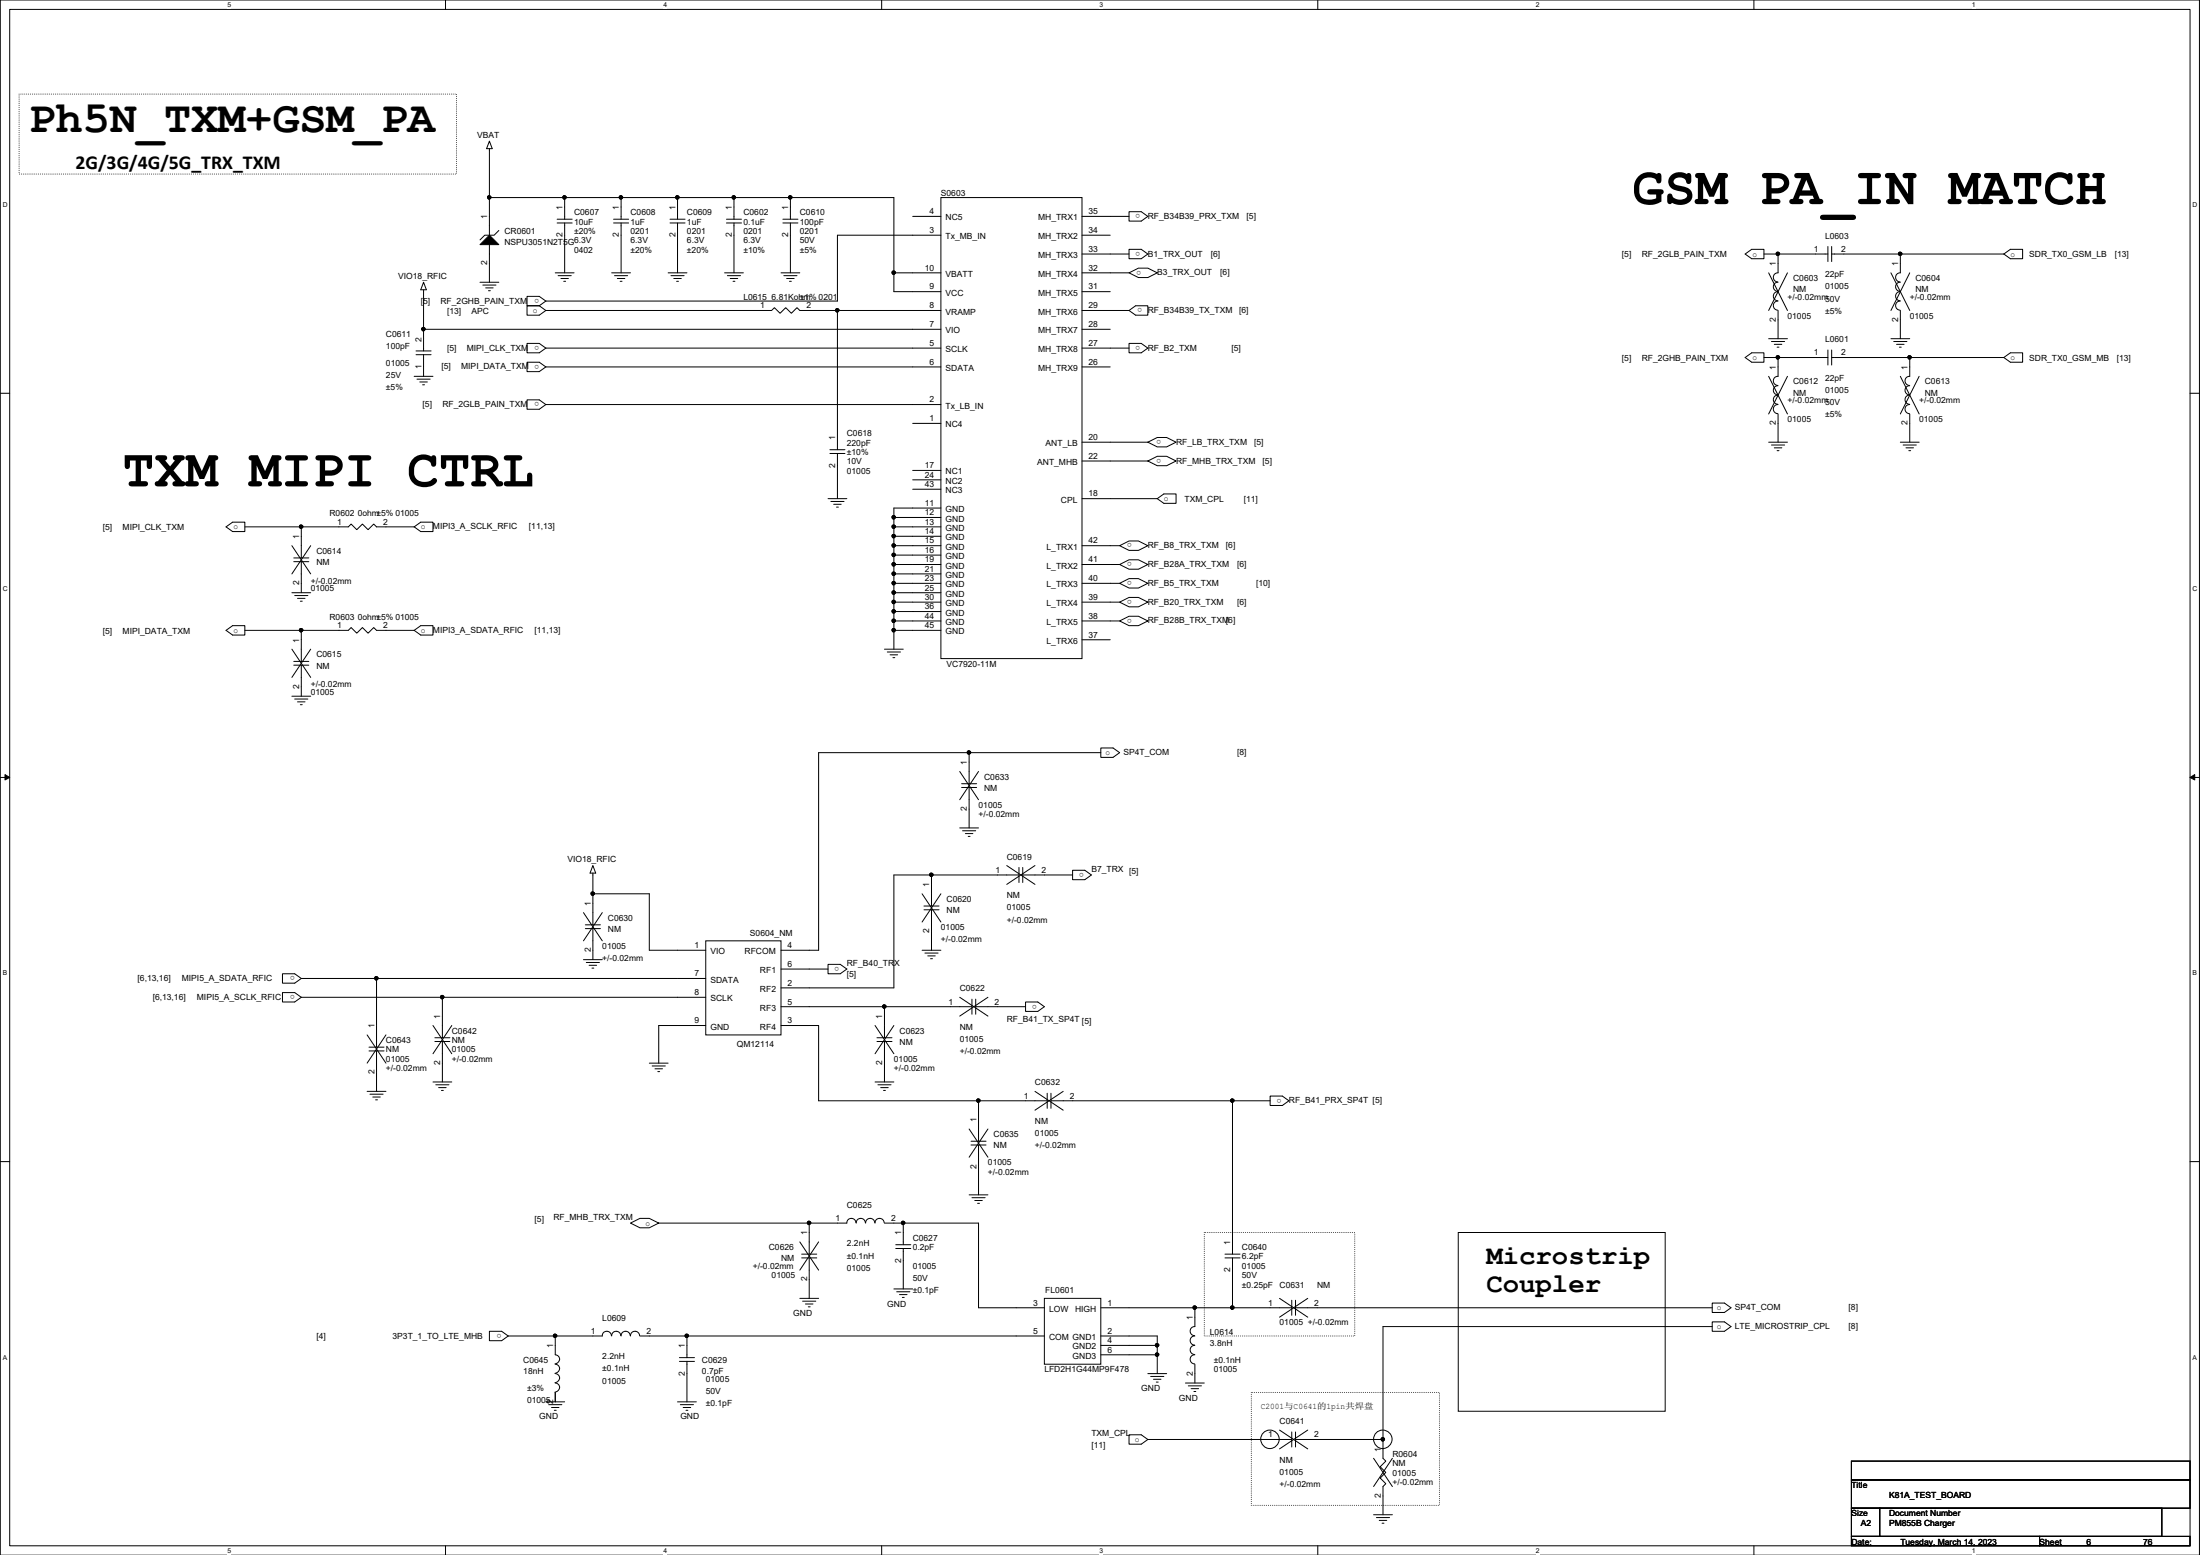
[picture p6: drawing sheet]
<svg xmlns="http://www.w3.org/2000/svg" width="297mm" height="210mm" viewBox="0 0 297 210" stroke-linecap="round" stroke-linejoin="round" font-family="sans-serif">
<path d="M0 0h297v209.9h-297zM1.3 1.3h294.4v207.4h-294.4z" fill="none" stroke="#000" stroke-width=".14"/>
<g fill="#fff">
<path d="M30.7 .1h.5v1h-.5z"/>
<path d="M30.7 208.8h.5v1h-.5z"/>
</g>
<path d="M60.2 0v1.3M60.2 208.7v1.2" fill="none" stroke="#000" stroke-width=".14"/>
<g fill="#fff">
<path d="M89.6 .1h.5v1h-.5z"/>
<path d="M89.6 208.8h.5v1h-.5z"/>
</g>
<path d="M119 0v1.3M119 208.7v1.2" fill="none" stroke="#000" stroke-width=".14"/>
<g fill="#fff">
<path d="M148.5 .1h.5v1h-.5z"/>
<path d="M148.5 208.8h.5v1h-.5z"/>
</g>
<path d="M177.9 0v1.3M177.9 208.7v1.2" fill="none" stroke="#000" stroke-width=".14"/>
<g fill="#fff">
<path d="M207.3 .1h.6v1h-.6z"/>
<path d="M207.3 208.8h.6v1h-.6z"/>
</g>
<path d="M236.8 0v1.3M236.8 208.7v1.2" fill="none" stroke="#000" stroke-width=".14"/>
<g fill="#fff">
<path d="M266.2 .1h.5v1h-.5z"/>
<path d="M266.2 208.8h.5v1h-.5z"/>
<path d="M.4 27.2h.6v1h-.6z"/>
<path d="M296 27.2h.7v1h-.7z"/>
<path d="M.4 79h.6v1h-.6z"/>
<path d="M296 79h.7v1h-.7z"/>
</g>
<path d="M0 53.1h1.3M295.7 53.1h1.3" fill="none" stroke="#000" stroke-width=".14"/>
<g fill="#fff">
<path d="M.4 130.9h.6v1h-.6z"/>
<path d="M296 130.9h.6v1h-.6z"/>
</g>
<path d="M0 104.9h1.3M.7 104.6l.6 .3-.6 .4zM295.7 104.9h1.3M295.7 104.9l.6-.3v.7z" fill="none" stroke="#000" stroke-width=".14"/>
<path d="M.7 104.6l.6 .3-.6 .4zM295.7 104.9l.6-.3v.7z" fill="#000"/>
<g fill="#fff">
<path d="M.4 182.7h.5v1h-.5z"/>
<path d="M296 182.7h.6v1h-.6z"/>
</g>
<g fill="none" stroke="#000" stroke-width=".14">
<path d="M66.1 19.1l.4 1h-.8zM57.2 38.1l.4 1h-.8zM57.2 39.1v8.3M64.8 38.1h2.5M65.2 38.5h1.8M65.6 38.9h1M65.9 26.5h.3l.1 .1-.1 .2-.2 .1-.1-.1zM66 39.2h.2M66.1 20.1v6.6M66.1 33v5.1M66.1 26.7v5M66.1 26.7h10.1"/>
<path d="M66.1 31.7l1.2 1.3h-2.5zM67.3 31.1l-.6 .7h-1.3l-.6 .6M75 36.8h2.5M75.2 29.6h2.1M75.2 30.1h2.1M75.3 37.2h1.8M75.7 37.6h1M76 26.5h.4l.1 .1-.1 .2-.2 .1-.2-.1zM76.1 38h.3M76.2 26.7v2.9M76.2 30.1v6.7M76.2 26.7h7.7"/>
<path d="M82.6 36.8h2.5M82.8 29.6h2.1M82.8 30.1h2.1M83 37.2h1.7M83.4 37.6h1M83.7 26.5h.3l.1 .1-.1 .2-.2 .1-.1-.1zM83.7 38h.3M83.9 26.7h7.6M83.9 26.7v2.9M83.9 30.1v6.7M90.2 36.8h2.5M90.5 29.6h2"/>
<path d="M90.5 30.1h2M90.6 37.2h1.8M91 37.6h1M91.3 26.5h.3l.1 .1-.1 .2-.2 .1-.1-.1zM91.4 38h.2M91.5 26.7v2.9M91.5 30.1v6.7M91.5 26.7h7.6M97.8 36.8h2.6M98.1 29.6h2M98.1 30.1h2M98.2 37.2h1.8"/>
<path d="M98.6 37.6h1M98.9 26.5h.3l.1 .1-.1 .2-.1 .1-.2-.1zM99 38h.2M99.1 26.7v2.9M99.1 30.1v6.7M99.1 26.7h7.6M105.4 36.8h2.6M105.7 29.6h2M105.7 30.1h2M105.8 37.2h1.8M106.2 37.6h1M106.5 26.5h.4v.1v.2l-.2 .1-.2-.1z"/>
<path d="M106.6 38h.2M106.7 26.7h14v10.1M106.7 26.7v2.9M106.7 30.1v6.7M120.5 36.6h.3l.1 .2-.1 .2h-.2h-.1zM120.7 36.8v2.6h6.3M120.7 36.8h6.3M123.2 29.2h3.8M127 31.7h-13.9v8.9h-39.4M127 26.7h19.1v62.2h-19.1zM146.1 29.2h6.3M146.1 31.7h3.8"/>
<path d="M146.1 34.3h6.3M146.1 36.8h6.3M146.1 39.4h3.8M152.4 36.8l1.3-.6h1.3l1.2 .6-1.2 .7h-1.3zM152.4 28.6h1.7l.9 .6-.9 .6h-1.7zM152.4 33.7h1.7l.9 .6-.9 .6h-1.7zM235.6 34.3l.9-.6h1.7v1.2h-1.7zM238.2 34.3h1.9M238.8 36.8l2.5 5.1M239.9 34.1h.3l.1 .1-.1 .2-.2 .1-.1-.1zM240.1 34.3h6.7M240.1 34.3v2.5a.61 .61 0 0 0-.7 .6 .61 .61 0 0 0 .6 .7"/>
<path d="M240.1 38.1a.61 .61 0 0 0-.7 .6 .61 .61 0 0 0 .6 .6M240.1 39.4a.61 .61 0 0 0-.7 .6 .61 .61 0 0 0 .6 .6M241.3 36.8l-2.5 5.1M246.8 33.3v2M247.3 33.3v2M247.3 34.3h9.3M255.3 36.8l2.5 5.1M256.4 34.1h.3l.1 .1-.1 .2-.2 .1-.1-.1zM256.6 34.3h13.9M256.6 34.3v2.5a.61 .61 0 0 0-.7 .6 .61 .61 0 0 0 .6 .7M256.6 38.1a.61 .61 0 0 0-.7 .6 .61 .61 0 0 0 .6 .6M256.6 39.4a.61 .61 0 0 0-.7 .6 .61 .61 0 0 0 .6 .6"/>
<path d="M257.8 36.8l-2.5 5.1M270.5 34.3l.9-.6h1.7v1.2h-1.7zM55.9 50.8h2.6M56.2 47.9h2M56.2 47.4h2M56.3 51.2h1.8M56.7 51.6h1M57 44.3h.3l.1 .1-.1 .2-.2 .1-.1-.1zM57.1 51.9h.2M57.2 44.4h69.8M57.2 47.9v2.9M71.2 46.4h1.6l.9 .6-.9 .6h-1.6z"/>
<path d="M71.2 48.9h1.6l.9 .6-.9 .7h-1.6zM71.2 54h1.6l.9 .6-.9 .6h-1.6zM72.8 41.3h-1.6v1.2h1.6l.9-.6M72.8 41.3l.9 .6M73.7 41.9h30.5l.4-.4 .7 .8 .8-.8 .7 .8 .8-.8 .4 .4h5.1M73.7 54.6h53.3M73.7 47h53.3M73.7 49.5h53.3M73.7 40.6l-.9 .7M73.7 40.6l-.9-.6h-1.6v1.3h1.6M112.9 41.7h.3l.1 .2-.1 .1-.2 .1-.1-.1zM113.1 41.9h13.9"/>
<path d="M113.1 41.9v18.8M123.2 57.1h3.8M146.1 59.7h8.9M146.1 41.9h6.3M146.1 44.4h3.8M146.1 47h6.3M146.1 49.5h3.8M152.4 41.9l.9-.6h1.7v1.2h-1.7zM152.4 46.4h1.7l.9 .6-.9 .6h-1.7zM155 59.7l1.2-.6h1.3l1.3 .6-1.3 .6h-1.3zM235.6 48.3l.9-.7h1.7v1.3h-1.7zM238.2 48.3h1.9"/>
<path d="M238.8 45.7h2.5M238.8 59.7h2.5M238.8 50.8l2.5 5.1M239.2 46.1h1.8M239.6 46.5h1M239.9 48.1h.3l.1 .1-.1 .2-.2 .1-.1-.1zM239.9 46.9h.3M240.1 48.3h6.7M240.1 40.6a.61 .61 0 0 0-.7 .6 .61 .61 0 0 0 .6 .7M240.1 41.9v3.8M240.1 48.3v2.5a.61 .61 0 0 0-.7 .6 .61 .61 0 0 0 .6 .6M240.1 52.1a.61 .61 0 0 0-.7 .6 .61 .61 0 0 0 .6 .6"/>
<path d="M240.1 53.3a.61 .61 0 0 0-.7 .6 .61 .61 0 0 0 .6 .7M240.1 54.6a.61 .61 0 0 0-.7 .6 .61 .61 0 0 0 .6 .6M240.1 55.9v3.8M241.3 50.8l-2.5 5.1M246.8 47.2v2.1M247.3 47.2v2.1M247.3 48.3h10.5M255.3 45.7h2.5M255.7 46.1h1.8M256.1 46.5h1M256.5 46.9h.2M256.6 59.7h2.5"/>
<path d="M256.6 40.6a.61 .61 0 0 0-.7 .6 .61 .61 0 0 0 .6 .7M256.6 41.9v3.8M256.6 50.8l2.5 5.1M257.7 48.1h.3l.1 .1-.1 .2-.2 .1-.1-.1zM257.8 48.3v2.5a.61 .61 0 0 0-.6 .6 .61 .61 0 0 0 .6 .6M257.8 52.1a.61 .61 0 0 0-.6 .6 .61 .61 0 0 0 .6 .6M257.8 53.3a.61 .61 0 0 0-.6 .6 .61 .61 0 0 0 .6 .7M257.8 54.6a.61 .61 0 0 0-.6 .6 .61 .61 0 0 0 .6 .6M257.8 55.9v3.8M257.8 48.3h12.7M259.1 50.8l-2.5 5.1M270.5 48.3l.9-.7h1.7v1.3h-1.7z"/>
<path d="M30.5 71.1l.9-.6h1.7v1.3h-1.7zM33.1 71.1h7.6M39.4 73.7l2.5 3.8M39.7 75.3h2M39.7 75.8h2M40.5 70.9h.3l.1 .2-.1 .2h-.2h-.1zM40.7 71.1h6.3l.4-.4 .8 .8 .7-.8 .8 .8 .8-.8 .3 .4h5.1M40.7 71.1v4.2M40.7 75.8v4.2M41.9 73.7l-2.5 3.8M55.9 71.1l.9-.6h1.7v1.3h-1.7zM111.8 67.3h2.5"/>
<path d="M112.1 60.7h2M112.1 61.2h2M112.2 67.7h1.8M112.6 68.1h1M112.9 68.5h.3M113.1 61.2v6.1M120.5 69.7h.3l.1 .1-.1 .2-.2 .1-.1-.1zM120.5 70.9h.3l.1 .2-.1 .2h-.2h-.1zM120.5 72.2h.3l.1 .1-.1 .2-.2 .1-.1-.1zM120.5 74.7h.3l.1 .2-.1 .2h-.2h-.1zM120.5 73.5h.3l.1 .1-.1 .2-.2 .1-.1-.1zM120.5 76h.3l.1 .2-.1 .1-.2 .1-.1-.1z"/>
<path d="M120.5 77.3h.3l.1 .1-.1 .2-.2 .1-.1-.1zM120.5 79.8h.3l.1 .2-.1 .1-.2 .1-.1-.1zM120.5 78.5h.3l.1 .2-.1 .2-.2 .1-.1-.1zM120.7 69.9v1.2M120.7 71.1v1.3M120.7 72.4v1.3M120.7 73.7v1.2M120.7 74.9v1.3M120.7 76.2v1.3M120.7 77.5v1.2M120.7 78.7v1.3M120.7 69.8h6.3"/>
<path d="M120.7 71.1h6.3M120.7 72.4h6.3M120.7 73.7h6.3M120.7 74.9h6.3M120.7 76.2h6.3M120.7 77.5h6.3M120.7 78.7h6.3M123.2 63.5h3.8M123.2 64.8h3.8M123.2 66h3.8M127 68.6h-6.3v1.2M146.1 67.3h10.1"/>
<path d="M146.1 62.2h8.9M146.1 73.7h5.1M146.1 76.2h5.1M146.1 78.7h5.1M151.2 73.7l1.2-.7h1.3l1.3 .7-1.3 .6h-1.3zM151.2 76.2l1.2-.6h1.3l1.3 .6-1.3 .6h-1.3zM151.2 78.7l1.2-.6h1.3l1.3 .6-1.3 .7h-1.3zM155 62.2l1.2-.6h1.3l1.3 .6-1.3 .7h-1.3zM156.2 67.3l.9-.6h1.7v1.2h-1.7zM239.2 60.1h1.8M239.6 60.5h1M239.9 60.8h.3"/>
<path d="M257 60.1h1.7M257.3 60.5h1.1M257.7 60.8h.3M30.5 85.1l.9-.6h1.7v1.2h-1.7zM33.1 85.1h7.6M39.4 80h2.5M39.4 94h2.5M39.4 87.6l2.5 3.8M39.7 89.3h2M39.7 89.8h2M39.8 80.4h1.8M39.8 94.4h1.8"/>
<path d="M40.2 80.8h1M40.2 94.7h1M40.5 84.9h.3l.1 .1-.1 .2-.2 .1-.1-.1zM40.6 81.2h.2M40.6 95.1h.2M40.7 85.1h6.3l.4-.4 .8 .8 .7-.8 .8 .8 .8-.8 .3 .4h5.1M40.7 85.1v4.2M40.7 89.8v4.2M41.9 87.6l-2.5 3.8M55.9 85.1l.9-.6h1.7v1.2h-1.7zM119.4 87.6h2.6M119.8 88h1.8"/>
<path d="M120.2 88.4h1M120.5 82.4h.3l.1 .1-.1 .2-.2 .1-.1-.1zM120.5 81.1h.3l.1 .1-.1 .2-.2 .1-.1-.1zM120.5 84.9h.3l.1 .1-.1 .2-.2 .1-.1-.1zM120.5 83.6h.3l.1 .2-.1 .2h-.2h-.1zM120.6 88.8h.2M120.7 80v1.3M120.7 81.3v1.2M120.7 82.6v1.2M120.7 83.8v1.3M120.7 85.1v2.5M120.7 80h6.3"/>
<path d="M120.7 81.3h6.3M120.7 82.5h6.3M120.7 83.8h6.3M120.7 85.1h6.3M146.1 81.3h5.1M146.1 83.8h5.1M146.1 86.4h3.8M151.2 81.3l1.2-.7h1.3l1.3 .7-1.3 .6h-1.3zM151.2 83.8l1.2-.6h1.3l1.3 .6-1.3 .7h-1.3zM80 116.8l.4 1.1h-.7zM80 117.9v2.7M125.6 117.9h.3l.1 .2-.1 .1-.2 .1-.1-.1z"/>
<path d="M125.8 118.1h11.8M125.8 118.1v4.2M125.8 118.1h-5.1v15.2h-15.3M129.6 111.8h2.5M129.6 104.1l2.5 3.9M129.8 105.8h2.1M129.8 106.3h2.1M130 112.1h1.7M130.3 112.5h1.1M130.7 101.4h.3l.1 .2-.1 .1-.2 .1-.1-.1zM130.7 112.9h.3M130.8 101.6v4.2"/>
<path d="M130.8 106.3v5.5M130.8 101.6h-20.3v26.7h-5.1M130.8 101.6h17.8M132.1 104.1l-2.5 3.9M135.9 116.8l3.8 2.6M137.6 117.1v2M138.1 117.1v2M138.1 118.1h6.7M139.7 116.8l-3.8 2.6M144.8 117.5h1.7l.9 .6-.9 .6h-1.7zM148.6 101h1.7l.9 .6-.9 .6h-1.7zM38.1 131.4h1.7l.9 .7-.9 .6h-1.7z"/>
<path d="M38.1 134h1.7l.9 .6-.9 .7h-1.7zM40.7 132.1h10.1M40.7 134.6h19M49.6 139.7l2.5 3.8M50.6 131.9h.4l.1 .1-.1 .2-.2 .1-.2-.1zM50.8 132.1v9.3M50.8 132.1h44.5M52.1 139.7l-2.5 3.8M58.5 138.4l2.5 3.8M59.5 134.4h.4v.2v.2h-.2h-.2zM59.7 134.6v5.5M59.7 134.6h35.6"/>
<path d="M61 138.4l-2.5 3.8M78.8 129.5h2.5M78.8 123.2l2.5 3.8M79 124.8h2.1M79 125.3h2.1M79.2 129.9h1.7M79.5 130.3h1.1M79.9 120.5h.3l.1 .1-.1 .2-.2 .1-.1-.1zM79.9 130.7h.3M80 120.6l7.7 .1v7.6h7.6M80 120.7v4.1M80 125.3v4.2"/>
<path d="M81.3 123.2l-2.5 3.8M95.3 138.4h-6.4v5.1M95.3 127h10.1v12.7h-10.1zM105.4 138.4h5.1v10.2h21.6M105.4 135.9h14M105.4 130.8h6.4M111.8 130.2h1.6l.9 .6-.9 .6h-1.6zM118.1 138.4l2.6 3.8M119.2 135.7h.4v.1v.2l-.2 .1-.2-.1zM119.4 135.9h11.8M119.4 135.9v4.2M120.7 138.4l-2.6 3.8"/>
<path d="M124.5 128.3h2.5M124.5 120.6l2.5 3.9M124.8 122.3h2M124.8 122.8h2M124.9 128.7h1.8M125.3 129h1M125.6 129.4h.3M125.8 122.8v5.5M127 120.6l-2.5 3.9M129.6 134.6l3.8 2.6M131.2 134.9v2M131.7 134.9v2"/>
<path d="M131.7 135.9h6.8M133.4 134.6l-3.8 2.6M138.5 135.3h1.6l.9 .6-.9 .6h-1.6zM0 156.8h1.3M49.6 147.3h2.5M49.8 141.4h2.1M49.8 141.9h2.1M49.9 147.7h1.8M50.3 148.1h1M50.7 148.5h.3M50.8 141.9v5.4M58.5 146h2.5"/>
<path d="M58.7 140.1h2M58.7 140.6h2M58.8 146.4h1.8M59.2 146.8h1M59.6 147.2h.3M59.7 140.6v5.4M87.7 143.5h2.5M88 143.9h1.8M88.4 144.3h1M88.8 144.7h.3M118.1 146h2.6M118.4 140.1h2"/>
<path d="M118.4 140.6h2M118.5 146.4h1.8M118.9 146.8h1M119.3 147.2h.2M119.4 140.6v5.4M130.8 152.4l2.6 3.8M131.1 154.1h2M131.1 154.6h2M131.9 148.4h.4v.1v.2l-.2 .1-.2-.1zM132.1 148.6v5.5M132.1 154.6v6.7M132.1 148.6h9.3"/>
<path d="M133.4 152.4l-2.6 3.8M139.7 147.3l3.8 2.6M141.4 147.6v2M141.9 147.6v2M141.9 148.6h24.5M143.5 147.3l-3.8 2.6M166.2 148.4h.3l.1 .1-.1 .2-.1 .1-.2-.1zM166.4 148.6h5.1M166.4 148.6v20.7M171.5 148h1.6l.9 .6-.9 .6h-1.6zM295.7 156.8h1.3M66.1 179.7h1.6l.9 .6-.9 .7h-1.6z"/>
<path d="M85.1 165.1l1.3-.6h1.3l1.2 .6-1.2 .6h-1.3zM88.9 165.1h20.4M108 175.3h2.5M108 167.6l2.5 3.9M108.2 169.3h2.1M108.2 169.8h2.1M108.4 175.6h1.7M108.8 176h1M109.1 164.9h.3l.1 .2-.1 .1-.2 .1-.1-.1zM109.1 176.4h.3M109.3 169.8v5.5M110.5 167.6l-2.5 3.9"/>
<path d="M115.6 165.1a.61 .61 0 0 0-.7-.6 .61 .61 0 0 0-.6 .6h-5v4.2M116.8 165.1a.61 .61 0 0 0-.6-.6 .61 .61 0 0 0-.6 .6M118.1 165.1a.61 .61 0 0 0-.6-.6 .61 .61 0 0 0-.6 .6M119.4 165.1a.61 .61 0 0 0-.7-.6 .61 .61 0 0 0-.6 .6M119.4 165.1h2.6M120.7 174h2.5M120.9 168h2.1M120.9 168.5h2.1M121.1 174.4h1.7M121.5 174.8h1M121.8 164.9h.3l.1 .2-.1 .1-.2 .1-.1-.1zM121.8 175.1h.3"/>
<path d="M122 165.1v2.9M122 168.5v5.5M122 165.1h10.1v11.4h8.9M130.8 161.3h2.6M131.2 161.7h1.8M131.6 162.1h1M132 162.4h.2M141 175.3h7.6v8.8h-7.6zM148.6 176.5h12.7M161.1 176.3h.4v.2v.2h-.2h-.2zM161.3 176.5h5.1M161.3 176.5v2.6a.61 .61 0 0 0-.6 .6 .61 .61 0 0 0 .6 .6"/>
<path d="M165.4 169.3h2M165.4 169.8h2M166.2 176.3h.3l.1 .2-.1 .2h-.1h-.2zM166.4 176.5h8M166.4 169.8v6.7M172.8 175.3l3.8 2.5M174.4 175.5v2M174.9 175.5v2M174.9 176.5h56.3M176.6 175.3l-3.8 2.5M196.9 166.4h27.9v24.1h-27.9zM231.2 175.9h1.6l.9 .6-.9 .7h-1.6z"/>
<path d="M231.2 178.4h1.6l.9 .7-.9 .6h-1.6zM231.2 179.1h-44.5v15.2M68.6 180.3h6.4M73.7 189.2h2.5M74.1 189.6h1.8M74.5 190h1M74.8 180.1h.3l.1 .2-.1 .2-.2 .1-.1-.1zM74.8 190.4h.3M75 180.3v2.6a.61 .61 0 0 1 .6 .6 .61 .61 0 0 1-.7 .6M75 188v1.2zM75 184.1a.61 .61 0 0 1 .6 .7 .61 .61 0 0 1-.7 .6M75 185.4a.61 .61 0 0 1 .6 .7 .61 .61 0 0 1-.7 .5"/>
<path d="M75 186.7a.61 .61 0 0 1 .6 .6 .61 .61 0 0 1-.7 .6M82.5 180.3a.61 .61 0 0 0-.6-.6 .61 .61 0 0 0-.6 .6h-6.3M83.8 180.3a.61 .61 0 0 0-.6-.6 .61 .61 0 0 0-.6 .6M85.1 180.3a.61 .61 0 0 0-.6-.6 .61 .61 0 0 0-.6 .6M86.4 180.3a.61 .61 0 0 0-.7-.6 .61 .61 0 0 0-.6 .6M86.4 180.3h6.3M91.5 189.2h2.5M91.7 183.3h2.1M91.7 183.8h2.1M91.9 189.6h1.7M92.2 190h1.1M92.6 180.1h.3l.1 .2-.1 .2-.2 .1-.1-.1z"/>
<path d="M92.6 190.4h.3M92.7 183.8v5.4M141 180.3h-48.3v3M148.6 180.3h7.6v1.3M148.6 181.6h7.6M148.6 182.9h7.6M152.4 193.7h1.7l.9 .6-.9 .6h-1.7zM155 194.3h19.4M155 185.4h2.5M155.4 185.8h1.7M155.7 186.2h1.1M156.1 181.4h.3l.1 .2-.1 .1-.2 .1-.1-.1z"/>
<path d="M156.1 182.7h.3l.1 .1-.1 .2-.2 .1-.1-.1zM156.1 186.6h.3M156.2 181.6v1.3M156.2 182.9v2.5M160.1 186.7h2.5M160.4 187.1h1.8M160.8 187.5h1M161.2 187.8h.3M161.3 180.3a.61 .61 0 0 0-.6 .6 .61 .61 0 0 0 .6 .7M161.3 181.6a.61 .61 0 0 0-.6 .6 .61 .61 0 0 0 .6 .6M161.3 182.9a.61 .61 0 0 0-.6 .6 .61 .61 0 0 0 .6 .6M161.3 184.1v2.6"/>
<path d="M172.8 193l3.8 2.6M174.4 193.3v2M174.9 193.3v2M174.9 194.3h11.8M176.6 193l-3.8 2.6M185.5 196.8l2.5 3.9M186.5 194.1h.4v.2v.1l-.2 .1-.2-.1zM186.7 194.3v2.5l.4 .4-.8 .8 .8 .8-.8 .7 .8 .8-.4 .4v3.8M188 196.8l-2.5 3.9M250 197.2h45.7v2.6h-45.7zM250 199.8h45.7v3.8h-45.7zM185.5 204.5h2.5"/>
<path d="M185.8 204.9h1.8M186.2 205.2h1M186.6 205.6h.3M250 203.6h3.8v3.8h-3.8zM250 207.4h25.4v1.3h-25.4zM253.8 203.6h38.1v3.8h-38.1zM275.4 207.4h20.3v1.3h-20.3z"/>
<circle cx="171.5" cy="194.3" r="1.25"/>
<circle cx="186.7" cy="194.3" r="1.25"/>
</g>
<path d="M2.6 12.7h59v10.8h-59zM162.6 166.4h20.3v13.9h-20.3zM168.9 188h25.4v15.2h-25.4z" fill="none" stroke="#000" stroke-width=".14" stroke-dasharray="0 .3"/>
<g fill="#000">
<path d="M66.1 31.7l1.2 1.3h-2.5z"/>
<path d="M65.9 26.5h.3l.1 .1-.1 .2-.2 .1-.1-.1z" fill-rule="evenodd"/>
<path d="M65.9 26.5h.3l.1 .1-.1 .2-.2 .1-.1-.1z" fill-rule="evenodd"/>
<path d="M76 26.5h.4l.1 .1-.1 .2-.2 .1-.2-.1z" fill-rule="evenodd"/>
<path d="M76 26.5h.4l.1 .1-.1 .2-.2 .1-.2-.1z" fill-rule="evenodd"/>
<path d="M83.7 26.5h.3l.1 .1-.1 .2-.2 .1-.1-.1z" fill-rule="evenodd"/>
<path d="M83.7 26.5h.3l.1 .1-.1 .2-.2 .1-.1-.1z" fill-rule="evenodd"/>
<path d="M91.3 26.5h.3l.1 .1-.1 .2-.2 .1-.1-.1z" fill-rule="evenodd"/>
<path d="M91.3 26.5h.3l.1 .1-.1 .2-.2 .1-.1-.1z" fill-rule="evenodd"/>
<path d="M98.9 26.5h.3l.1 .1-.1 .2-.1 .1-.2-.1z" fill-rule="evenodd"/>
<path d="M98.9 26.5h.3l.1 .1-.1 .2-.1 .1-.2-.1z" fill-rule="evenodd"/>
<path d="M106.5 26.5h.4v.1v.2l-.2 .1-.2-.1z" fill-rule="evenodd"/>
<path d="M106.5 26.5h.4v.1v.2l-.2 .1-.2-.1z" fill-rule="evenodd"/>
<path d="M120.5 36.6h.3l.1 .2-.1 .2h-.2h-.1z" fill-rule="evenodd"/>
<path d="M120.5 36.6h.3l.1 .2-.1 .2h-.2h-.1z" fill-rule="evenodd"/>
<path d="M239.9 34.1h.3l.1 .1-.1 .2-.2 .1-.1-.1z" fill-rule="evenodd"/>
<path d="M239.9 34.1h.3l.1 .1-.1 .2-.2 .1-.1-.1z" fill-rule="evenodd"/>
<path d="M256.4 34.1h.3l.1 .1-.1 .2-.2 .1-.1-.1z" fill-rule="evenodd"/>
<path d="M256.4 34.1h.3l.1 .1-.1 .2-.2 .1-.1-.1z" fill-rule="evenodd"/>
<path d="M57 44.3h.3l.1 .1-.1 .2-.2 .1-.1-.1z" fill-rule="evenodd"/>
<path d="M57 44.3h.3l.1 .1-.1 .2-.2 .1-.1-.1z" fill-rule="evenodd"/>
<path d="M112.9 41.7h.3l.1 .2-.1 .1-.2 .1-.1-.1z" fill-rule="evenodd"/>
<path d="M112.9 41.7h.3l.1 .2-.1 .1-.2 .1-.1-.1z" fill-rule="evenodd"/>
<path d="M239.9 48.1h.3l.1 .1-.1 .2-.2 .1-.1-.1z" fill-rule="evenodd"/>
<path d="M239.9 48.1h.3l.1 .1-.1 .2-.2 .1-.1-.1z" fill-rule="evenodd"/>
<path d="M257.7 48.1h.3l.1 .1-.1 .2-.2 .1-.1-.1z" fill-rule="evenodd"/>
<path d="M257.7 48.1h.3l.1 .1-.1 .2-.2 .1-.1-.1z" fill-rule="evenodd"/>
<path d="M40.5 70.9h.3l.1 .2-.1 .2h-.2h-.1z" fill-rule="evenodd"/>
<path d="M40.5 70.9h.3l.1 .2-.1 .2h-.2h-.1z" fill-rule="evenodd"/>
<path d="M120.5 69.7h.3l.1 .1-.1 .2-.2 .1-.1-.1z" fill-rule="evenodd"/>
<path d="M120.5 70.9h.3l.1 .2-.1 .2h-.2h-.1z" fill-rule="evenodd"/>
<path d="M120.5 72.2h.3l.1 .1-.1 .2-.2 .1-.1-.1z" fill-rule="evenodd"/>
<path d="M120.5 74.7h.3l.1 .2-.1 .2h-.2h-.1z" fill-rule="evenodd"/>
<path d="M120.5 73.5h.3l.1 .1-.1 .2-.2 .1-.1-.1z" fill-rule="evenodd"/>
<path d="M120.5 76h.3l.1 .2-.1 .1-.2 .1-.1-.1z" fill-rule="evenodd"/>
<path d="M120.5 77.3h.3l.1 .1-.1 .2-.2 .1-.1-.1z" fill-rule="evenodd"/>
<path d="M120.5 79.8h.3l.1 .2-.1 .1-.2 .1-.1-.1z" fill-rule="evenodd"/>
<path d="M120.5 78.5h.3l.1 .2-.1 .2-.2 .1-.1-.1z" fill-rule="evenodd"/>
<path d="M120.5 69.7h.3l.1 .1-.1 .2-.2 .1-.1-.1z" fill-rule="evenodd"/>
<path d="M120.5 70.9h.3l.1 .2-.1 .2h-.2h-.1z" fill-rule="evenodd"/>
<path d="M120.5 72.2h.3l.1 .1-.1 .2-.2 .1-.1-.1z" fill-rule="evenodd"/>
<path d="M120.5 74.7h.3l.1 .2-.1 .2h-.2h-.1z" fill-rule="evenodd"/>
<path d="M120.5 73.5h.3l.1 .1-.1 .2-.2 .1-.1-.1z" fill-rule="evenodd"/>
<path d="M120.5 76h.3l.1 .2-.1 .1-.2 .1-.1-.1z" fill-rule="evenodd"/>
<path d="M120.5 77.3h.3l.1 .1-.1 .2-.2 .1-.1-.1z" fill-rule="evenodd"/>
<path d="M120.5 79.8h.3l.1 .2-.1 .1-.2 .1-.1-.1z" fill-rule="evenodd"/>
<path d="M120.5 78.5h.3l.1 .2-.1 .2-.2 .1-.1-.1z" fill-rule="evenodd"/>
<path d="M40.5 84.9h.3l.1 .1-.1 .2-.2 .1-.1-.1z" fill-rule="evenodd"/>
<path d="M40.5 84.9h.3l.1 .1-.1 .2-.2 .1-.1-.1z" fill-rule="evenodd"/>
<path d="M120.5 82.4h.3l.1 .1-.1 .2-.2 .1-.1-.1z" fill-rule="evenodd"/>
<path d="M120.5 81.1h.3l.1 .1-.1 .2-.2 .1-.1-.1z" fill-rule="evenodd"/>
<path d="M120.5 84.9h.3l.1 .1-.1 .2-.2 .1-.1-.1z" fill-rule="evenodd"/>
<path d="M120.5 83.6h.3l.1 .2-.1 .2h-.2h-.1z" fill-rule="evenodd"/>
<path d="M120.5 82.4h.3l.1 .1-.1 .2-.2 .1-.1-.1z" fill-rule="evenodd"/>
<path d="M120.5 81.1h.3l.1 .1-.1 .2-.2 .1-.1-.1z" fill-rule="evenodd"/>
<path d="M120.5 84.9h.3l.1 .1-.1 .2-.2 .1-.1-.1z" fill-rule="evenodd"/>
<path d="M120.5 83.6h.3l.1 .2-.1 .2h-.2h-.1z" fill-rule="evenodd"/>
<path d="M125.6 117.9h.3l.1 .2-.1 .1-.2 .1-.1-.1z" fill-rule="evenodd"/>
<path d="M125.6 117.9h.3l.1 .2-.1 .1-.2 .1-.1-.1z" fill-rule="evenodd"/>
<path d="M130.7 101.4h.3l.1 .2-.1 .1-.2 .1-.1-.1z" fill-rule="evenodd"/>
<path d="M130.7 101.4h.3l.1 .2-.1 .1-.2 .1-.1-.1z" fill-rule="evenodd"/>
<path d="M50.6 131.9h.4l.1 .1-.1 .2-.2 .1-.2-.1z" fill-rule="evenodd"/>
<path d="M50.6 131.9h.4l.1 .1-.1 .2-.2 .1-.2-.1z" fill-rule="evenodd"/>
<path d="M59.5 134.4h.4v.2v.2h-.2h-.2z" fill-rule="evenodd"/>
<path d="M59.5 134.4h.4v.2v.2h-.2h-.2z" fill-rule="evenodd"/>
<path d="M79.9 120.5h.3l.1 .1-.1 .2-.2 .1-.1-.1z" fill-rule="evenodd"/>
<path d="M79.9 120.5h.3l.1 .1-.1 .2-.2 .1-.1-.1z" fill-rule="evenodd"/>
<path d="M119.2 135.7h.4v.1v.2l-.2 .1-.2-.1z" fill-rule="evenodd"/>
<path d="M119.2 135.7h.4v.1v.2l-.2 .1-.2-.1z" fill-rule="evenodd"/>
<path d="M131.9 148.4h.4v.1v.2l-.2 .1-.2-.1z" fill-rule="evenodd"/>
<path d="M131.9 148.4h.4v.1v.2l-.2 .1-.2-.1z" fill-rule="evenodd"/>
<path d="M166.2 148.4h.3l.1 .1-.1 .2-.1 .1-.2-.1z" fill-rule="evenodd"/>
<path d="M166.2 148.4h.3l.1 .1-.1 .2-.1 .1-.2-.1z" fill-rule="evenodd"/>
<path d="M109.1 164.9h.3l.1 .2-.1 .1-.2 .1-.1-.1z" fill-rule="evenodd"/>
<path d="M109.1 164.9h.3l.1 .2-.1 .1-.2 .1-.1-.1z" fill-rule="evenodd"/>
<path d="M121.8 164.9h.3l.1 .2-.1 .1-.2 .1-.1-.1z" fill-rule="evenodd"/>
<path d="M121.8 164.9h.3l.1 .2-.1 .1-.2 .1-.1-.1z" fill-rule="evenodd"/>
<path d="M161.1 176.3h.4v.2v.2h-.2h-.2z" fill-rule="evenodd"/>
<path d="M161.1 176.3h.4v.2v.2h-.2h-.2z" fill-rule="evenodd"/>
<path d="M166.2 176.3h.3l.1 .2-.1 .2h-.1h-.2z" fill-rule="evenodd"/>
<path d="M166.2 176.3h.3l.1 .2-.1 .2h-.1h-.2z" fill-rule="evenodd"/>
<path d="M74.8 180.1h.3l.1 .2-.1 .2-.2 .1-.1-.1z" fill-rule="evenodd"/>
<path d="M74.8 180.1h.3l.1 .2-.1 .2-.2 .1-.1-.1z" fill-rule="evenodd"/>
<path d="M92.6 180.1h.3l.1 .2-.1 .2-.2 .1-.1-.1z" fill-rule="evenodd"/>
<path d="M92.6 180.1h.3l.1 .2-.1 .2-.2 .1-.1-.1z" fill-rule="evenodd"/>
<path d="M156.1 181.4h.3l.1 .2-.1 .1-.2 .1-.1-.1z" fill-rule="evenodd"/>
<path d="M156.1 182.7h.3l.1 .1-.1 .2-.2 .1-.1-.1z" fill-rule="evenodd"/>
<path d="M156.1 181.4h.3l.1 .2-.1 .1-.2 .1-.1-.1z" fill-rule="evenodd"/>
<path d="M156.1 182.7h.3l.1 .1-.1 .2-.2 .1-.1-.1z" fill-rule="evenodd"/>
<path d="M186.5 194.1h.4v.2v.1l-.2 .1-.2-.1z" fill-rule="evenodd"/>
<path d="M186.5 194.1h.4v.2v.1l-.2 .1-.2-.1z" fill-rule="evenodd"/>
</g>
<g font-size="7.1">
<text x="220.4" y="27.6">GSM PA_IN MATCH</text>
<text x="16.5" y="65.7">TXM MIPI CTRL</text>
</g>
<text font-size="6.1" x="3.8" y="17.8">Ph5N_TXM+GSM_PA</text>
<g font-size="3.7">
<text x="200.7" y="170.7">Microstrip</text>
<text x="200.7" y="174.4">Coupler</text>
</g>
<text font-size="2.7" x="10.2" y="22.9">2G/3G/4G/5G_TRX_TXM</text>
<g font-size="1.1">
<text x="64.4" y="18.6">VBAT</text>
<text x="65.8" y="29.6" transform="rotate(-90 65.8 29.6)">1</text>
<text x="75.9" y="28.3" transform="rotate(-90 75.9 28.3)">1</text>
<text x="77.5" y="29">C0607</text>
<text x="83.6" y="28.3" transform="rotate(-90 83.6 28.3)">1</text>
<text x="85.1" y="29">C0608</text>
<text x="91.2" y="28.3" transform="rotate(-90 91.2 28.3)">1</text>
<text x="92.7" y="29">C0609</text>
<text x="98.8" y="28.3" transform="rotate(-90 98.8 28.3)">1</text>
<text x="100.4" y="29">C0602</text>
<text x="106.4" y="28.3" transform="rotate(-90 106.4 28.3)">1</text>
<text x="108" y="29">C0610</text>
<text x="125.5" y="28.9">4</text>
<text x="127" y="26.5">S0603</text>
<text x="127.7" y="29.8">NC5</text>
<text x="140.2" y="29.8">MH_TRX1</text>
<text x="147" y="28.9">35</text>
<text x="154" y="28.9" transform="rotate(180 154 28.9)">o</text>
<text x="155" y="29.5">RF_B34B39_PRX_TXM</text>
<text x="168.3" y="29.5">[5]</text>
<text x="65.8" y="35.8" transform="rotate(-90 65.8 35.8)">2</text>
<text x="68.1" y="31.6">CR0601</text>
<text x="68.1" y="33.1">NSPU3051N2T5G6.3V</text>
<text x="75.9" y="32" transform="rotate(-90 75.9 32)">2</text>
<text x="77.5" y="30.3">10uF</text>
<text x="77.5" y="34.1">0402</text>
<text x="77.5" y="31.6">±20%</text>
<text x="83.6" y="32" transform="rotate(-90 83.6 32)">2</text>
<text x="85.1" y="30.3">1uF</text>
<text x="85.1" y="31.6">0201</text>
<text x="85.1" y="32.9">6.3V</text>
<text x="85.1" y="34.1">±20%</text>
<text x="91.2" y="32" transform="rotate(-90 91.2 32)">2</text>
<text x="92.7" y="30.3">1uF</text>
<text x="92.7" y="31.6">0201</text>
<text x="92.7" y="32.9">6.3V</text>
<text x="92.7" y="34.1">±20%</text>
<text x="98.8" y="32" transform="rotate(-90 98.8 32)">2</text>
<text x="100.4" y="30.3">0.1uF</text>
<text x="100.4" y="31.6">0201</text>
<text x="100.4" y="32.9">6.3V</text>
<text x="100.4" y="34.1">±10%</text>
<text x="106.4" y="32" transform="rotate(-90 106.4 32)">2</text>
<text x="108" y="30.3">100pF</text>
<text x="108" y="31.6">0201</text>
<text x="108" y="32.9">50V</text>
<text x="108" y="34.1">±5%</text>
<text x="125.5" y="31.5">3</text>
<text x="127.7" y="32.3">Tx_MB_IN</text>
<text x="140.2" y="32.3">MH_TRX2</text>
<text x="140.2" y="34.8">MH_TRX3</text>
<text x="147" y="31.5">34</text>
<text x="147" y="34">33</text>
<text x="154" y="34" transform="rotate(180 154 34)">o</text>
<text x="155" y="34.6">B1_TRX_OUT</text>
<text x="163.5" y="34.6">[6]</text>
<text x="219" y="34.8">[5]</text>
<text x="221.7" y="34.8">RF_2GLB_PAIN_TXM</text>
<text x="236.6" y="34.6">o</text>
<text x="239.8" y="35.9" transform="rotate(-90 239.8 35.9)">1</text>
<text x="244.9" y="34">1</text>
<text x="246.4" y="32.2">L0603</text>
<text x="248.6" y="34">2</text>
<text x="256.3" y="35.9" transform="rotate(-90 256.3 35.9)">1</text>
<text x="271.4" y="34.6">o</text>
<text x="274" y="34.8">SDR_TX0_GSM_LB</text>
<text x="285.5" y="34.8">[13]</text>
<text x="53.8" y="37.7">VIO18_RFIC</text>
<text x="56.8" y="41">[5]</text>
<text x="59.5" y="41">RF_2GHB_PAIN_TXM</text>
<text x="72.8" y="40.3" transform="rotate(180 72.8 40.3)">o</text>
<text x="100.4" y="40.5">L0615 6.81Kohm</text>
<text x="102.7" y="41.6">1</text>
<text x="108" y="40.5">±1% 0201</text>
<text x="108.9" y="41.6">2</text>
<text x="124.9" y="36.5">10</text>
<text x="125.5" y="39.1">9</text>
<text x="125.5" y="41.6">8</text>
<text x="127.7" y="37.4">VBATT</text>
<text x="127.7" y="39.9">VCC</text>
<text x="140.2" y="37.4">MH_TRX4</text>
<text x="140.2" y="39.9">MH_TRX5</text>
<text x="147" y="36.5">32</text>
<text x="147" y="39.1">31</text>
<text x="147" y="41.6">29</text>
<text x="154.1" y="36.5" transform="rotate(180 154.1 36.5)">o</text>
<text x="154.2" y="41.6" transform="rotate(180 154.2 41.6)">o</text>
<text x="156.2" y="37.2">B3_TRX_OUT</text>
<text x="164.8" y="37.2">[6]</text>
<text x="241.3" y="40.5">+/-0.02mm50V</text>
<text x="242.1" y="37.9">C0603</text>
<text x="242.1" y="39.5">NM</text>
<text x="246.4" y="37.4">22pF</text>
<text x="246.4" y="39.1">01005</text>
<text x="257.8" y="40.5">+/-0.02mm</text>
<text x="258.6" y="37.9">C0604</text>
<text x="258.6" y="39.5">NM</text>
<text x="52.1" y="45.6">C0611</text>
<text x="52.1" y="47.1">100pF</text>
<text x="56.9" y="46.1" transform="rotate(-90 56.9 46.1)">2</text>
<text x="60.4" y="42.4">[13]</text>
<text x="60.4" y="47.3">[5]</text>
<text x="63" y="47.3">MIPI_CLK_TXM</text>
<text x="63.7" y="42.4">APC</text>
<text x="71.9" y="42.2">o</text>
<text x="72.8" y="46.7" transform="rotate(180 72.8 46.7)">o</text>
<text x="125.5" y="46.7">5</text>
<text x="125.5" y="44.2">7</text>
<text x="127.7" y="47.5">SCLK</text>
<text x="127.7" y="45">VIO</text>
<text x="127.7" y="42.5">VRAMP</text>
<text x="140.2" y="42.5">MH_TRX6</text>
<text x="140.2" y="45">MH_TRX7</text>
<text x="140.2" y="47.5">MH_TRX8</text>
<text x="147" y="44.2">28</text>
<text x="147" y="46.7">27</text>
<text x="154" y="46.7" transform="rotate(180 154 46.7)">o</text>
<text x="155" y="42.2">RF_B34B39_TX_TXM</text>
<text x="155" y="47.3">RF_B2_TXM</text>
<text x="166.3" y="47.3">[5]</text>
<text x="167.3" y="42.2">[6]</text>
<text x="239.8" y="43.4" transform="rotate(-90 239.8 43.4)">2</text>
<text x="241.3" y="43">01005</text>
<text x="244.9" y="48">1</text>
<text x="246.4" y="46.2">L0601</text>
<text x="246.4" y="42.4">±5%</text>
<text x="248.6" y="48">2</text>
<text x="256.3" y="43.4" transform="rotate(-90 256.3 43.4)">2</text>
<text x="257.8" y="43">01005</text>
<text x="52.1" y="49.4">01005</text>
<text x="52.1" y="51">25V</text>
<text x="52.1" y="52.7">±5%</text>
<text x="56.9" y="49.8" transform="rotate(-90 56.9 49.8)">1</text>
<text x="59.6" y="49.9">[5]</text>
<text x="62.3" y="49.9">MIPI_DATA_TXM</text>
<text x="72.8" y="49.2" transform="rotate(180 72.8 49.2)">o</text>
<text x="125.5" y="49.2">6</text>
<text x="127.7" y="50.1">SDATA</text>
<text x="140.2" y="50.1">MH_TRX9</text>
<text x="147" y="49.2">26</text>
<text x="219" y="48.7">[5]</text>
<text x="221.7" y="48.7">RF_2GHB_PAIN_TXM</text>
<text x="236.6" y="48.6">o</text>
<text x="239.8" y="49.9" transform="rotate(-90 239.8 49.9)">1</text>
<text x="242.1" y="51.9">C0612</text>
<text x="242.1" y="53.4">NM</text>
<text x="246.4" y="51.4">22pF</text>
<text x="246.4" y="53">01005</text>
<text x="257.6" y="49.9" transform="rotate(-90 257.6 49.9)">1</text>
<text x="259.9" y="51.9">C0613</text>
<text x="259.9" y="53.4">NM</text>
<text x="271.4" y="48.6">o</text>
<text x="274" y="48.7">SDR_TX0_GSM_MB</text>
<text x="285.8" y="48.7">[13]</text>
<text x="57.1" y="54.9">[5]</text>
<text x="59.7" y="54.9">RF_2GLB_PAIN_TXM</text>
<text x="72.8" y="54.3" transform="rotate(180 72.8 54.3)">o</text>
<text x="112.8" y="59.4" transform="rotate(-90 112.8 59.4)">1</text>
<text x="114.3" y="58.9">C0618</text>
<text x="125.5" y="54.3">2</text>
<text x="125.5" y="56.9">1</text>
<text x="127.7" y="55.2">Tx_LB_IN</text>
<text x="127.7" y="57.7">NC4</text>
<text x="147" y="59.4">20</text>
<text x="156.8" y="59.4" transform="rotate(180 156.8 59.4)">o</text>
<text x="239.8" y="57.4" transform="rotate(-90 239.8 57.4)">2</text>
<text x="241.3" y="57">01005</text>
<text x="241.3" y="54.4">+/-0.02mm50V</text>
<text x="246.4" y="56.3">±5%</text>
<text x="257.6" y="57.4" transform="rotate(-90 257.6 57.4)">2</text>
<text x="259.1" y="57">01005</text>
<text x="259.1" y="54.4">+/-0.02mm</text>
<text x="112.8" y="63.1" transform="rotate(-90 112.8 63.1)">2</text>
<text x="114.3" y="60.2">220pF</text>
<text x="114.3" y="64">01005</text>
<text x="114.3" y="62.7">10V</text>
<text x="114.3" y="61.4">±10%</text>
<text x="124.9" y="63.2">17</text>
<text x="124.9" y="64.5">24</text>
<text x="124.9" y="65.7">43</text>
<text x="127.7" y="64.1">NC1</text>
<text x="127.7" y="65.3">NC2</text>
<text x="140" y="62.8">ANT_MHB</text>
<text x="141.2" y="60.2">ANT_LB</text>
<text x="147" y="61.9">22</text>
<text x="156.8" y="61.9" transform="rotate(180 156.8 61.9)">o</text>
<text x="158.8" y="60">RF_LB_TRX_TXM</text>
<text x="158.8" y="62.6">RF_MHB_TRX_TXM</text>
<text x="169.3" y="60">[5]</text>
<text x="170.5" y="62.6">[5]</text>
<text x="13.9" y="71.6">[5]</text>
<text x="16.5" y="71.6">MIPI_CLK_TXM</text>
<text x="31.5" y="71.5">o</text>
<text x="44.5" y="69.7">R0602 0ohm±5% 01005</text>
<text x="45.5" y="70.8">1</text>
<text x="51.7" y="70.8">2</text>
<text x="56.8" y="71.5">o</text>
<text x="58.5" y="71.5">MIPI3_A_SCLK_RFIC</text>
<text x="71.4" y="71.5">[11,13]</text>
<text x="124.9" y="68.3">11</text>
<text x="124.9" y="69.6">12</text>
<text x="124.9" y="70.8">13</text>
<text x="127.7" y="69.1">GND</text>
<text x="127.7" y="70.4">GND</text>
<text x="127.7" y="71.7">GND</text>
<text x="127.7" y="66.6">NC3</text>
<text x="143.3" y="67.9">CPL</text>
<text x="147" y="67">18</text>
<text x="157.1" y="67.6">o</text>
<text x="159.9" y="67.8">TXM_CPL</text>
<text x="167.9" y="67.8">[11]</text>
<text x="40.4" y="72.8" transform="rotate(-90 40.4 72.8)">1</text>
<text x="42.7" y="74.8">C0614</text>
<text x="42.7" y="76.3">NM</text>
<text x="124.9" y="72.1">14</text>
<text x="124.9" y="73.4">15</text>
<text x="124.9" y="74.6">16</text>
<text x="124.9" y="75.9">19</text>
<text x="124.9" y="77.2">21</text>
<text x="127.7" y="72.9">GND</text>
<text x="127.7" y="74.2">GND</text>
<text x="127.7" y="75.5">GND</text>
<text x="127.7" y="76.8">GND</text>
<text x="141.3" y="74.2">L_TRX1</text>
<text x="141.3" y="76.8">L_TRX2</text>
<text x="147" y="73.4">42</text>
<text x="147" y="75.9">41</text>
<text x="152.8" y="73.4" transform="rotate(180 152.8 73.4)">o</text>
<text x="152.8" y="75.9" transform="rotate(180 152.8 75.9)">o</text>
<text x="155" y="74">RF_B8_TRX_TXM</text>
<text x="155" y="76.5">RF_B28A_TRX_TXM</text>
<text x="165.5" y="74">[6]</text>
<text x="167" y="76.5">[6]</text>
<text x="40.4" y="79" transform="rotate(-90 40.4 79)">2</text>
<text x="41.9" y="79.8">01005</text>
<text x="41.9" y="78.8">+/-0.02mm</text>
<text x="44.5" y="83.7">R0603 0ohm±5% 01005</text>
<text x="124.9" y="78.4">23</text>
<text x="124.9" y="79.7">25</text>
<text x="124.9" y="81">30</text>
<text x="124.9" y="82.3">36</text>
<text x="124.9" y="83.5">44</text>
<text x="127.7" y="78">GND</text>
<text x="127.7" y="79.3">GND</text>
<text x="127.7" y="80.6">GND</text>
<text x="127.7" y="81.8">GND</text>
<text x="127.7" y="83.1">GND</text>
<text x="141.3" y="79.3">L_TRX3</text>
<text x="141.3" y="81.8">L_TRX4</text>
<text x="147" y="78.4">40</text>
<text x="147" y="81">39</text>
<text x="147" y="83.5">38</text>
<text x="152.8" y="78.4" transform="rotate(180 152.8 78.4)">o</text>
<text x="152.8" y="81" transform="rotate(180 152.8 81)">o</text>
<text x="152.8" y="83.5" transform="rotate(180 152.8 83.5)">o</text>
<text x="155" y="79.1">RF_B5_TRX_TXM</text>
<text x="155" y="81.6">RF_B20_TRX_TXM</text>
<text x="167" y="81.6">[6]</text>
<text x="169.6" y="79.1">[10]</text>
<text x="13.9" y="85.6">[5]</text>
<text x="16.5" y="85.6">MIPI_DATA_TXM</text>
<text x="31.5" y="85.4">o</text>
<text x="40.4" y="86.7" transform="rotate(-90 40.4 86.7)">1</text>
<text x="42.7" y="88.7">C0615</text>
<text x="45.5" y="84.8">1</text>
<text x="51.7" y="84.8">2</text>
<text x="56.8" y="85.4">o</text>
<text x="58.5" y="85.4">MIPI3_A_SDATA_RFIC</text>
<text x="72.2" y="85.4">[11,13]</text>
<text x="124.9" y="84.8">45</text>
<text x="127.7" y="84.4">GND</text>
<text x="127.7" y="85.6">GND</text>
<text x="141.3" y="84.4">L_TRX5</text>
<text x="141.3" y="86.9">L_TRX6</text>
<text x="147" y="86.1">37</text>
<text x="155" y="84.2">RF_B28B_TRX_TXM[6]</text>
<text x="40.4" y="93" transform="rotate(-90 40.4 93)">2</text>
<text x="41.9" y="93.8">01005</text>
<text x="41.9" y="92.8">+/-0.02mm</text>
<text x="42.7" y="90.3">NM</text>
<text x="127.8" y="90">VC7920-11M</text>
<text x="149.3" y="101.9">o</text>
<text x="151.7" y="101.9">SP4T_COM</text>
<text x="167" y="101.9">[8]</text>
<text x="130.6" y="103.3" transform="rotate(-90 130.6 103.3)">1</text>
<text x="132.9" y="105.2">C0633</text>
<text x="132.9" y="106.8">NM</text>
<text x="130.6" y="109.5" transform="rotate(-90 130.6 109.5)">2</text>
<text x="132.1" y="109.1">01005</text>
<text x="132.1" y="110.3">+/-0.02mm</text>
<text x="76.6" y="116.4">VIO18_RFIC</text>
<text x="125.5" y="119.8" transform="rotate(-90 125.5 119.8)">1</text>
<text x="134.4" y="117.8">1</text>
<text x="135.9" y="116">C0619</text>
<text x="140.6" y="117.8">2</text>
<text x="146.3" y="117.8" transform="rotate(180 146.3 117.8)">o</text>
<text x="147.4" y="117.7">B7_TRX [5]</text>
<text x="79.8" y="122.3" transform="rotate(-90 79.8 122.3)">1</text>
<text x="82.1" y="124.3">C0630</text>
<text x="82.1" y="125.8">NM</text>
<text x="125.5" y="126" transform="rotate(-90 125.5 126)">2</text>
<text x="127" y="125.6">01005</text>
<text x="127.8" y="121.8">C0620</text>
<text x="127.8" y="123.3">NM</text>
<text x="135.9" y="121.2">NM</text>
<text x="135.9" y="122.9">01005</text>
<text x="135.9" y="124.5">+/-0.02mm</text>
<text x="39.8" y="131.8" transform="rotate(180 39.8 131.8)">o</text>
<text x="79.8" y="128.5" transform="rotate(-90 79.8 128.5)">2</text>
<text x="81.3" y="128.1">01005</text>
<text x="81.3" y="129.8">+/-0.02mm</text>
<text x="93.8" y="128">1</text>
<text x="93.8" y="131.8">7</text>
<text x="95.9" y="128.8">VIO</text>
<text x="100.5" y="128.8">RFCOM</text>
<text x="101.3" y="126.3">S0604_NM</text>
<text x="102.6" y="131.4">RF1</text>
<text x="106.3" y="128">4</text>
<text x="106.3" y="130.5">6</text>
<text x="113.3" y="130.5" transform="rotate(180 113.3 130.5)">o</text>
<text x="114.3" y="130.4">RF_B40_TRX</text>
<text x="114.3" y="131.9">[5]</text>
<text x="127" y="127.2">+/-0.02mm</text>
<text x="18.6" y="132.4">[6,13,16]</text>
<text x="20.6" y="135">[6,13,16]</text>
<text x="24.6" y="132.4">MIPI5_A_SDATA_RFIC</text>
<text x="26.6" y="135">MIPI5_A_SCLK_RFIC</text>
<text x="39.8" y="134.3" transform="rotate(180 39.8 134.3)">o</text>
<text x="59.4" y="137.5" transform="rotate(-90 59.4 137.5)">1</text>
<text x="93.8" y="134.3">8</text>
<text x="95.9" y="132.6">SDATA</text>
<text x="95.9" y="135.2">SCLK</text>
<text x="102.6" y="133.9">RF2</text>
<text x="102.6" y="136.4">RF3</text>
<text x="106.3" y="133.1">2</text>
<text x="106.3" y="135.6">5</text>
<text x="119.1" y="137.5" transform="rotate(-90 119.1 137.5)">1</text>
<text x="128.1" y="135.6">1</text>
<text x="129.6" y="133.8">C0622</text>
<text x="134.3" y="135.6">2</text>
<text x="140" y="135.6" transform="rotate(180 140 135.6)">o</text>
<text x="50.5" y="138.8" transform="rotate(-90 50.5 138.8)">1</text>
<text x="52.1" y="140.8">C0643</text>
<text x="52.1" y="142.1">NM</text>
<text x="52.1" y="143.3">01005</text>
<text x="59.4" y="143.8" transform="rotate(-90 59.4 143.8)">2</text>
<text x="61" y="139.5">C0642</text>
<text x="61" y="140.8">NM</text>
<text x="61" y="142.1">01005</text>
<text x="61" y="143.3">+/-0.02mm</text>
<text x="93.8" y="138.1">9</text>
<text x="95.9" y="139">GND</text>
<text x="99.5" y="141.3">QM12114</text>
<text x="102.6" y="139">RF4</text>
<text x="106.3" y="138.1">3</text>
<text x="119.1" y="143.8" transform="rotate(-90 119.1 143.8)">2</text>
<text x="120.7" y="143.3">01005</text>
<text x="121.5" y="139.5">C0623</text>
<text x="121.5" y="141.1">NM</text>
<text x="129.6" y="139">NM</text>
<text x="129.6" y="140.7">01005</text>
<text x="129.6" y="142.3">+/-0.02mm</text>
<text x="135.9" y="138">RF_B41_TX_SP4T [5]</text>
<text x="50.5" y="145" transform="rotate(-90 50.5 145)">2</text>
<text x="52.1" y="144.6">+/-0.02mm</text>
<text x="120.7" y="144.6">+/-0.02mm</text>
<text x="138.2" y="148.3">1</text>
<text x="139.7" y="146.5">C0632</text>
<text x="144.4" y="148.3">2</text>
<text x="173" y="148.3" transform="rotate(180 173 148.3)">o</text>
<text x="174" y="148.9">RF_B41_PRX_SP4T [5]</text>
<text x="131.8" y="151.5" transform="rotate(-90 131.8 151.5)">1</text>
<text x="134.2" y="153.5">C0635</text>
<text x="134.2" y="155">NM</text>
<text x="139.7" y="151.7">NM</text>
<text x="139.7" y="153.4">01005</text>
<text x="139.7" y="155">+/-0.02mm</text>
<text x="131.8" y="157.7" transform="rotate(-90 131.8 157.7)">2</text>
<text x="133.4" y="157.3">01005</text>
<text x="133.4" y="158.6">+/-0.02mm</text>
<text x="72.2" y="164.9">[5]</text>
<text x="74.7" y="164.7">RF_MHB_TRX_TXM</text>
<text x="87.2" y="165.4">o</text>
<text x="109" y="166.8" transform="rotate(-90 109 166.8)">1</text>
<text x="112.8" y="164.8">1</text>
<text x="114.3" y="163">C0625</text>
<text x="120.3" y="164.8">2</text>
<text x="121.7" y="166.8" transform="rotate(-90 121.7 166.8)">1</text>
<text x="123.2" y="167.5">C0627</text>
<text x="101.6" y="171.3">+/-0.02mm</text>
<text x="103.8" y="168.7">C0626</text>
<text x="104.2" y="172.6">01005</text>
<text x="105.4" y="170.3">NM</text>
<text x="109" y="173" transform="rotate(-90 109 173)">2</text>
<text x="114.3" y="168.2">2.2nH</text>
<text x="114.3" y="169.9">±0.1nH</text>
<text x="114.3" y="171.5">01005</text>
<text x="121.7" y="170.4" transform="rotate(-90 121.7 170.4)">2</text>
<text x="123.2" y="168.7">0.2pF</text>
<text x="123.2" y="171.3">01005</text>
<text x="123.2" y="172.9">50V</text>
<text x="166.1" y="171.7" transform="rotate(-90 166.1 171.7)">2</text>
<text x="166.1" y="168" transform="rotate(-90 166.1 168)">1</text>
<text x="167.7" y="168.7">C0640</text>
<text x="167.7" y="170">6.2pF</text>
<text x="167.7" y="171.3">01005</text>
<text x="167.7" y="172.6">50V</text>
<text x="167.7" y="173.8">±0.25pF</text>
<text x="172.8" y="173.8">C0631</text>
<text x="177.8" y="173.8">NM</text>
<text x="81.3" y="178.3">L0609</text>
<text x="107.1" y="177.6">GND</text>
<text x="119.8" y="176.4">GND</text>
<text x="123.2" y="174.6">±0.1pF</text>
<text x="139.5" y="176.2">3</text>
<text x="141.1" y="174.6">FL0601</text>
<text x="141.6" y="177.1">LOW</text>
<text x="145.2" y="177.1">HIGH</text>
<text x="149.5" y="176.2">1</text>
<text x="161" y="178.2" transform="rotate(-90 161 178.2)">1</text>
<text x="171.2" y="176.2">1</text>
<text x="172.8" y="178.9">01005 +/-0.02mm</text>
<text x="177.5" y="176.2">2</text>
<text x="231.8" y="176.9">o</text>
<text x="231.8" y="179.4">o</text>
<text x="234.2" y="176.9">SP4T_COM</text>
<text x="234.2" y="179.4">LTE_MICROSTRIP_CPL</text>
<text x="249.6" y="179.4">[8]</text>
<text x="249.6" y="176.9">[8]</text>
<text x="42.7" y="180.7">[4]</text>
<text x="53" y="180.7">3P3T_1_TO_LTE_MHB</text>
<text x="67.7" y="180" transform="rotate(180 67.7 180)">o</text>
<text x="70.7" y="184">C0645</text>
<text x="70.7" y="185.5">18nH</text>
<text x="74.7" y="182" transform="rotate(-90 74.7 182)">1</text>
<text x="79.8" y="180">1</text>
<text x="81.3" y="183.5">2.2nH</text>
<text x="81.3" y="185.1">±0.1nH</text>
<text x="87.3" y="180">2</text>
<text x="92.5" y="185.7" transform="rotate(-90 92.5 185.7)">2</text>
<text x="92.5" y="182" transform="rotate(-90 92.5 182)">1</text>
<text x="94.8" y="184">C0629</text>
<text x="94.8" y="185.5">0.7pF</text>
<text x="139.5" y="180">5</text>
<text x="141" y="185.3">LFD2H1G44MP9F478</text>
<text x="141.6" y="180.9">COM GND1</text>
<text x="144.8" y="182.2">GND2</text>
<text x="144.8" y="183.4">GND3</text>
<text x="149.5" y="180">2</text>
<text x="149.5" y="181.3">4</text>
<text x="149.5" y="182.6">6</text>
<text x="161" y="185.7" transform="rotate(-90 161 185.7)">2</text>
<text x="163.4" y="180.2">L0614</text>
<text x="163.4" y="181.7">3.8nH</text>
<text x="163.9" y="184">±0.1nH</text>
<text x="163.9" y="185.3">01005</text>
<text x="71.2" y="187.8">±3%</text>
<text x="71.2" y="189.4">01005</text>
<text x="72.8" y="191.6">GND</text>
<text x="74.7" y="189.5" transform="rotate(-90 74.7 189.5)">2</text>
<text x="81.3" y="186.8">01005</text>
<text x="91.9" y="191.6">GND</text>
<text x="95.3" y="186.5">01005</text>
<text x="95.3" y="188.2">50V</text>
<text x="95.3" y="189.8">±0.1pF</text>
<text x="154.1" y="187.8">GND</text>
<text x="159.2" y="189.1">GND</text>
<text x="170.2" y="190.2">C2001与C0641的1pin共共共</text>
<text x="147.4" y="193.9">TXM_CPL</text>
<text x="147.4" y="195.4">[11]</text>
<text x="153.2" y="194.6">o</text>
<text x="171.2" y="194">1</text>
<text x="172.8" y="192.2">C0641</text>
<text x="172.8" y="197.4">NM</text>
<text x="177.5" y="194">2</text>
<text x="186.4" y="196" transform="rotate(-90 186.4 196)">1</text>
<text x="188" y="196.7">R0604</text>
<text x="188" y="198">NM</text>
<text x="172.8" y="199.1">01005</text>
<text x="172.8" y="200.7">+/-0.02mm</text>
<text x="186.4" y="202.2" transform="rotate(-90 186.4 202.2)">2</text>
<text x="188" y="199.2">01005</text>
<text x="188" y="200.5">+/-0.02mm</text>
<text x="250" y="200.9">Title</text>
<text x="255.1" y="202.1">K81A_TEST_BOARD</text>
<text x="250" y="204.7">Size</text>
<text x="250" y="208.5">Date:</text>
<text x="251.2" y="206">A2</text>
<text x="255.1" y="204.7">Document Number</text>
<text x="255.1" y="206">PM855B Charger</text>
<text x="256.6" y="208.5">Tuesday, March 14, 2023</text>
<text x="275.4" y="208.5">Sheet</text>
<text x="281.7" y="208.5">6</text>
<text x="289.3" y="208.5">76</text>
</g>
<g font-size=".9">
<text x="30.7" y=".9">5</text>
<text x="89.6" y=".9">4</text>
<text x="148.5" y=".9">3</text>
<text x="207.3" y=".9">2</text>
<text x="266.2" y=".9">1</text>
<text x=".4" y="28">D</text>
<text x="296" y="28">D</text>
<text x=".4" y="79.8">C</text>
<text x="296" y="79.8">C</text>
<text x=".4" y="131.7">B</text>
<text x="296" y="131.7">B</text>
<text x=".4" y="183.5">A</text>
<text x="296" y="183.5">A</text>
<text x="30.7" y="209.6">5</text>
<text x="89.6" y="209.6">4</text>
<text x="148.5" y="209.6">3</text>
<text x="207.3" y="209.6">2</text>
<text x="266.2" y="209.6">1</text>
</g>
</svg>
